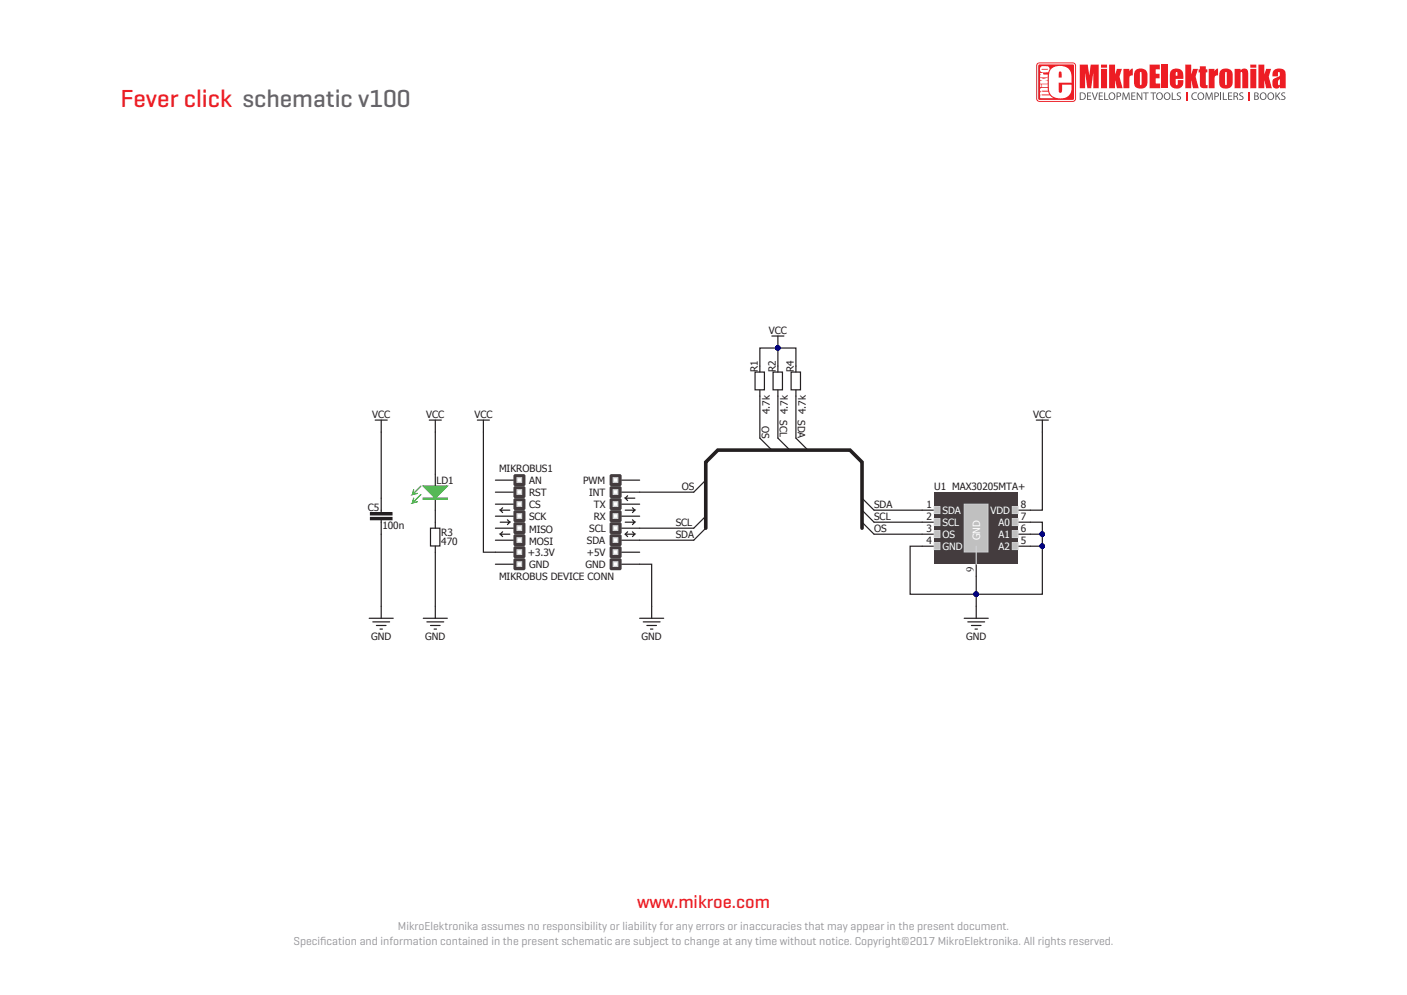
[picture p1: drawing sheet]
<svg xmlns="http://www.w3.org/2000/svg" width="297mm" height="210mm" viewBox="0 0 297 210" stroke-linecap="round" stroke-linejoin="round" font-family="sans-serif">
<g fill="#ed1d24">
<path d="M218.9 13.4l.5-.2h7a.69 .69 0 0 1 .7 .7v6.9a.69 .69 0 0 1-.7 .7h-7a.69 .69 0 0 1-.7-.7v-6.9z"/>
<path d="M227.9 13.6h1.7l.3 2.4 .3-2.4h1.7v5h-1.1v-3.3l-.5 3.3h-.8l-.4-3.3v3.3h-1.2z"/>
<path d="M234.1 13.6h1.3v2.1l.4-1.2h1l-.5 1.7 .7 2.4h-1.2l-.4-1.8v1.8h-1.3z"/>
<path d="M237.1 14.5h1.3l-.1 .6 .4-.5 .4-.1v1.4l-.5 .1-.2 .3v2.3h-1.3z"/>
<path d="M242.7 13.6h2.1v1h-.8v1h.8v.9h-.8v1.1h.9v1h-2.2z"/>
<path d="M245.2 13.6h1.3v5h-1.3z"/>
<path d="M250.2 13.6h1.2v2.1l.4-1.2h1.1l-.5 1.7 .6 2.4h-1.2l-.4-1.8v1.8h-1.2z"/>
<path d="M253.3 14h1.2v.6h.4v.7h-.4v2.2l.1 .4 .3 .1v.6h-.5a.92 .92 0 0 1-1-.2 .92 .92 0 0 1-.1-1v-2.1h-.3v-.7h.3z"/>
<path d="M255.1 14.5h1.3l-.1 .6 .4-.5 .4-.1v1.4l-.5 .1-.2 .3v2.3h-1.3z"/>
<path d="M260.6 14.5h1.3v.4a.91 .91 0 0 1 1.2-.3 .91 .91 0 0 1 .4 1.2v2.8h-1.3v-3.2l-.1-.2-.2 .2v3.2h-1.3z"/>
<path d="M265.6 13.6h1.3v2.1l.4-1.2h1l-.5 1.7 .7 2.4h-1.2l-.4-1.8v1.8h-1.3z"/>
<path d="M232.4 13.6h1.3v.7h-1.3zM232.4 14.5h1.3v4.1h-1.3z"/>
<path d="M239.7 14.8a1.46 1.46 0 0 1 1.7-.3 1.46 1.46 0 0 1 .8 1.5v1a1.46 1.46 0 0 1-1.1 1.7 1.46 1.46 0 0 1-1.7-1v-2zM240.7 15.2l-.1 2.3 .2 .5 .2-.2v-2.1l-.1-.4z"/>
<path d="M247.4 14.8a1.5 1.5 0 0 1 1.6-.2 1.5 1.5 0 0 1 .8 1.5v.6h-1.6v1.2h.4v-1h1.2a1.45 1.45 0 0 1-1.3 1.8 1.45 1.45 0 0 1-1.6-1.6l.1-1.8zM248.3 15.2l-.1 .8h.3v-.7z"/>
<path d="M257.7 14.8a1.46 1.46 0 0 1 1.7-.3 1.46 1.46 0 0 1 .8 1.5v1a1.46 1.46 0 0 1-1.1 1.7 1.46 1.46 0 0 1-1.7-1v-2zM258.7 15.2l-.1 2.3 .2 .5 .2-.2v-2.1l-.1-.4z"/>
<path d="M263.9 13.6h1.3v.7h-1.3zM263.9 14.5h1.3v4.1h-1.3z"/>
<path d="M269 14.8a1.44 1.44 0 0 1 1.5-.3 1.44 1.44 0 0 1 .9 1.2v2.9h-1.2v-.3a.91 .91 0 0 1-1.2 .3 .91 .91 0 0 1-.4-1.2v-.3a2.24 2.24 0 0 1 1.5-1.1l.1-.6-.2-.2-.2 .1v.8h-1.2v-.8zM270 16.8a.86 .86 0 0 0 0 1.2l.2-.2v-1.1z"/>
</g>
<g fill="#fff">
<path d="M219.2 13.4l-.3 .5 .1 7.2 .4 .2 7.3-.1 .2-.4v-7.2l-.5-.2zM219.3 13.6h7.1l.3 .1v7.1l-.1 .2-7.2 .1-.2-.2v-7z"/>
<path d="M219.6 17.8v.6h.2v-.6zM219.5 15.4l.3 .4h-.2v.5h1.6v-.6h-.9l-.1-.3zM220 17.8v.6h1.2v-.6zM219.6 16.4v.5l.5 .2h-.5v.6h1.6v-.6h-.6l.6-.2v-.5l-.9 .2zM219.7 18.6l-.2 .4 .2 .4-.2 .3 .2 .4h-.1v.6h2.8l-.8-.6h-1.7v-.2h1.6l-.2-.6-1.4-.1 1.3-.1v-.5zM219.7 14.1a.74 .74 0 0 0-.1 .9 .74 .74 0 0 0 .9 .3l.8-.1a.74 .74 0 0 0-.2-1.2zM219.9 14.6h1.3l-1.1 .1z"/>
<path d="M222 14.5a2.77 2.77 0 0 1 4 .6l.2 1v1.4h-2.7v1.6l.1 .5a.53 .53 0 0 0 .6-.3 .53 .53 0 0 0 0-.5v-.9h2a2.31 2.31 0 0 1-3 2.8 2.06 2.06 0 0 1-1.8-2.5l.1-2.7zM223.5 15.2v1.2h.6l-.1-1.2-.2-.1z"/>
</g>
<g fill="#ed1d24">
<path d="M250.3 19.5h.4v1.7h-.4z"/>
<path d="M263.4 19.5h.4v1.7h-.4z"/>
</g>
<g fill="#58595b">
<path d="M229.5 19.5h.8v.2h-.6v.5h.6v.1h-.6v.6h.7v.2h-.9z"/>
<path d="M230.5 19.5h.2l.4 1.4 .4-1.4h.3l-.6 1.6h-.2z"/>
<path d="M231.9 19.5h.9v.2h-.7v.5h.6v.1h-.6v.6h.7v.2h-.9z"/>
<path d="M233.1 19.5h.2v1.4h.7v.2h-.9z"/>
<path d="M237 19.5h.3l.4 1.3 .4-1.3h.3l.1 1.6h-.2l-.1-1.4-.5 1.4h-.1l-.4-1.4-.1 1.4h-.2z"/>
<path d="M238.8 19.5h.9v.2h-.7v.5h.6v.1h-.6v.6h.7v.2h-.9z"/>
<path d="M240 19.5h.2l.8 1.3-.1-1.3h.2v1.6h-.2l-.8-1.3v1.3h-.1z"/>
<path d="M241.3 19.5h1.2v.2h-.5v1.4h-.2v-1.4h-.5z"/>
<path d="M242.9 19.5h1.1v.2h-.5v1.4h-.2v-1.4h-.4z"/>
<path d="M247.3 19.5h.2v1.4h.7v.2h-.9z"/>
<path d="M248.5 19.7l.4-.2 .3 .1v.1l-.6 .1v.2l.3 .2a.46 .46 0 0 1 .4 .4 .46 .46 0 0 1-.2 .4h-.7v-.2l.4 .1 .3-.1v-.3l-.3-.1a.45 .45 0 0 1-.3-.7z"/>
<path d="M251.7 19.7l.6-.2 .4 .1-.1 .1a.64 .64 0 0 0-.9 .6 .64 .64 0 0 0 .9 .6l.1 .1a.82 .82 0 0 1-1.1-.2 .82 .82 0 0 1 .1-1.1z"/>
<path d="M254.5 19.5h.3l.4 1.3 .5-1.3h.2l.1 1.6h-.2v-1.4l-.5 1.4h-.2l-.4-1.4-.1 1.4h-.2z"/>
<path d="M257.6 19.5h.2v1.6h-.2z"/>
<path d="M258.1 19.5h.2v1.4h.7v.2h-.9z"/>
<path d="M259.2 19.5h.9v.2h-.7v.5h.6v.1h-.6v.6h.7v.2h-.9z"/>
<path d="M261.6 19.7l.5-.2 .3 .1v.1l-.6 .1v.2l.3 .2a.46 .46 0 0 1 .4 .4 .46 .46 0 0 1-.2 .4h-.7v-.2l.4 .1 .3-.1v-.3l-.3-.1a.45 .45 0 0 1-.4-.7z"/>
<path d="M269.2 19.5h.2v.8l.6-.8h.3l-.6 .7 .6 .9h-.2l-.5-.8-.2 .2v.6h-.2z"/>
<path d="M270.5 19.7l.4-.2 .4 .1-.1 .1-.5 .1v.2l.3 .2a.46 .46 0 0 1 .3 .4 .46 .46 0 0 1-.2 .4h-.7l.1-.2 .3 .1 .3-.1v-.3l-.2-.1a.45 .45 0 0 1-.4-.7z"/>
<path d="M227.9 19.5a.88 .88 0 0 1 1.3 .8 .88 .88 0 0 1-1.3 .8zM228.1 19.7v1.2a.66 .66 0 0 0 .9-.6 .66 .66 0 0 0-.9-.6z"/>
<path d="M234 20.3a.76 .76 0 0 1 1.5 0 .76 .76 0 0 1-1.5 0zM234.3 19.9a.58 .58 0 0 0 0 .8 .58 .58 0 0 0 .8 .1 .58 .58 0 0 0 .1-.9 .58 .58 0 0 0-.9 0z"/>
<path d="M235.7 19.5a.58 .58 0 0 1 .7 .1 .58 .58 0 0 1 .1 .7l-.6 .2v.6h-.2zM235.9 19.7v.6h.4a.32 .32 0 0 0 .2-.3 .32 .32 0 0 0-.2-.3z"/>
<path d="M244 20.3a.76 .76 0 0 1 1.5 0 .76 .76 0 0 1-1.5 0zM244.4 19.9a.58 .58 0 0 0-.1 .8 .58 .58 0 0 0 .8 .1 .58 .58 0 0 0 .1-.9 .58 .58 0 0 0-.8 0z"/>
<path d="M245.6 20.3a.76 .76 0 0 1 1.5 0 .76 .76 0 0 1-1.5 0zM246 19.9a.58 .58 0 0 0-.1 .8 .58 .58 0 0 0 .8 .1 .58 .58 0 0 0 .1-.9 .58 .58 0 0 0-.8 0z"/>
<path d="M252.7 20.3a.8 .8 0 0 1 1.6 0 .8 .8 0 0 1-1.6 0zM253.1 19.9a.58 .58 0 0 0-.1 .8 .58 .58 0 0 0 .9 .1 .58 .58 0 0 0 0-.9 .58 .58 0 0 0-.8 0z"/>
<path d="M256.3 19.5a.58 .58 0 0 1 .8 .1 .58 .58 0 0 1 .1 .7l-.7 .2v.6h-.2zM256.5 19.7v.6h.4a.32 .32 0 0 0 .2-.3 .32 .32 0 0 0-.2-.3z"/>
<path d="M260.4 19.5a.55 .55 0 0 1 .7 0 .55 .55 0 0 1 .1 .7l-.2 .1 .4 .8h-.2l-.2-.6-.2-.1h-.2v.7h-.2zM260.6 19.7v.6l.5-.2v-.3z"/>
<path d="M264.8 19.5a.52 .52 0 0 1 .6 0 .52 .52 0 0 1 .2 .7h-.2a.47 .47 0 0 1 .3 .7 .47 .47 0 0 1-.6 .2h-.3zM265 19.7v.5l.4-.1v-.3zM265 20.3v.6l.5-.1v-.3z"/>
<path d="M265.9 20.3a.76 .76 0 0 1 1.5 0 .76 .76 0 0 1-1.5 0zM266.3 19.9a.58 .58 0 0 0-.1 .8 .58 .58 0 0 0 .8 .1 .58 .58 0 0 0 .1-.9 .58 .58 0 0 0-.8 0z"/>
<path d="M267.5 20.3a.76 .76 0 0 1 1.5 0 .76 .76 0 0 1-1.5 0zM267.9 19.9a.58 .58 0 0 0-.1 .8 .58 .58 0 0 0 .8 .1 .58 .58 0 0 0 .1-.9 .58 .58 0 0 0-.8 0z"/>
</g>
<path d="M206.1 119.1v2.5" fill="none" stroke="#231f20" stroke-width=".25"/>
<path d="M197.2 103.9h17.7v15.1h-17.7z" fill="#443c3e"/>
<path d="M194.7 107.7h2.5M194.7 110.2h2.5M194.7 112.7h2.5M194.7 115.3h2.5M214.9 107.7h2.6M214.9 110.2h2.6M214.9 112.7h2.6M214.9 115.3h2.6" fill="none" stroke="#231f20" stroke-width=".25"/>
<g fill="#c0c0c0" stroke="#d1d3d4" stroke-width=".21">
<path d="M203.5 106.4h5.1v10.1h-5.1z"/>
<path d="M213.7 106.9h1.2v1.5h-1.2z"/>
<path d="M213.7 109.5h1.2v1.4h-1.2z"/>
<path d="M213.7 112h1.2v1.5h-1.2z"/>
<path d="M213.7 114.5h1.2v1.5h-1.2z"/>
<path d="M197.2 114.5h1.2v1.5h-1.2z"/>
<path d="M197.2 112h1.2v1.5h-1.2z"/>
<path d="M197.2 109.5h1.2v1.4h-1.2z"/>
<path d="M197.2 106.9h1.2v1.5h-1.2z"/>
</g>
<path d="M206.1 115.3v3.8" fill="none" stroke="#d1d3d4" stroke-width=".25"/>
<g fill="none" stroke="#231f20" stroke-width=".25">
<path d="M104.6 101.3h3.8M104.6 103.9h3.8M104.6 106.4h3.8M104.6 108.9h3.8M104.6 111.5h3.8M104.6 114h3.8M104.6 116.5h3.8M104.6 119.1h3.8M131.2 101.3h3.8M131.2 103.9h3.8M131.2 106.4h3.8M131.2 108.9h3.8"/>
<path d="M131.2 111.5h3.8M131.2 114h3.8M131.2 116.5h3.8M131.2 119.1h3.8"/>
</g>
<g fill="#443c3e">
<path d="M108.6 100.1h2.1l.2 .2v2.1l-.2 .2h-2.1l-.2-.2v-2.1z" fill-rule="evenodd"/>
<path d="M108.6 102.6h2.1l.2 .3v2l-.2 .2h-2.1l-.2-.2v-2z" fill-rule="evenodd"/>
</g>
<g fill="#fff" stroke="#d1d3d4" stroke-width=".25">
<path d="M109.1 100.8h1v1h-1z"/>
<path d="M109.1 103.4h1v.9h-1z"/>
</g>
<g fill="#443c3e">
<path d="M108.6 105.1h2.1l.2 .3v2l-.2 .3h-2.1l-.2-.3v-2z" fill-rule="evenodd"/>
<path d="M108.6 107.7h2.1l.2 .2v2.1l-.2 .2h-2.1l-.2-.2v-2.1z" fill-rule="evenodd"/>
</g>
<g fill="#fff" stroke="#d1d3d4" stroke-width=".25">
<path d="M109.1 105.9h1v1h-1z"/>
<path d="M109.1 108.4h1v1h-1z"/>
</g>
<g fill="#443c3e">
<path d="M108.6 110.2h2.1l.2 .3v2l-.2 .2h-2.1l-.2-.2v-2z" fill-rule="evenodd"/>
<path d="M108.6 112.7h2.1l.2 .3v2l-.2 .3h-2.1l-.2-.3v-2z" fill-rule="evenodd"/>
</g>
<g fill="#fff" stroke="#d1d3d4" stroke-width=".25">
<path d="M109.1 111h1v.9h-1z"/>
<path d="M109.1 113.5h1v1h-1z"/>
</g>
<g fill="#443c3e">
<path d="M108.6 115.3h2.1l.2 .2v2.1l-.2 .2h-2.1l-.2-.2v-2.1z" fill-rule="evenodd"/>
<path d="M108.6 117.8h2.1l.2 .3v2l-.2 .2h-2.1l-.2-.2v-2z" fill-rule="evenodd"/>
</g>
<g fill="#fff" stroke="#d1d3d4" stroke-width=".25">
<path d="M109.1 116h1v1h-1z"/>
<path d="M109.1 118.6h1v.9h-1z"/>
</g>
<g fill="#443c3e">
<path d="M128.9 100.1h2.1l.2 .2v2.1l-.2 .2h-2.1l-.2-.2v-2.1z" fill-rule="evenodd"/>
<path d="M128.9 102.6h2.1l.2 .3v2l-.2 .2h-2.1l-.2-.2v-2z" fill-rule="evenodd"/>
</g>
<g fill="#fff" stroke="#d1d3d4" stroke-width=".25">
<path d="M129.4 100.8h1v1h-1z"/>
<path d="M129.4 103.4h1v.9h-1z"/>
</g>
<g fill="#443c3e">
<path d="M128.9 105.1h2.1l.2 .3v2l-.2 .3h-2.1l-.2-.3v-2z" fill-rule="evenodd"/>
<path d="M128.9 107.7h2.1l.2 .2v2.1l-.2 .2h-2.1l-.2-.2v-2.1z" fill-rule="evenodd"/>
</g>
<g fill="#fff" stroke="#d1d3d4" stroke-width=".25">
<path d="M129.4 105.9h1v1h-1z"/>
<path d="M129.4 108.4h1v1h-1z"/>
</g>
<g fill="#443c3e">
<path d="M128.9 110.2h2.1l.2 .3v2l-.2 .2h-2.1l-.2-.2v-2z" fill-rule="evenodd"/>
<path d="M128.9 112.7h2.1l.2 .3v2l-.2 .3h-2.1l-.2-.3v-2z" fill-rule="evenodd"/>
</g>
<g fill="#fff" stroke="#d1d3d4" stroke-width=".25">
<path d="M129.4 111h1v.9h-1z"/>
<path d="M129.4 113.5h1v1h-1z"/>
</g>
<g fill="#443c3e">
<path d="M128.9 115.3h2.1l.2 .2v2.1l-.2 .2h-2.1l-.2-.2v-2.1z" fill-rule="evenodd"/>
<path d="M128.9 117.8h2.1l.2 .3v2l-.2 .2h-2.1l-.2-.2v-2z" fill-rule="evenodd"/>
</g>
<g fill="#fff" stroke="#d1d3d4" stroke-width=".25">
<path d="M129.4 116h1v1h-1z"/>
<path d="M129.4 118.6h1v.9h-1z"/>
</g>
<g fill="none" stroke="#231f20" stroke-width=".25">
<path d="M91.9 100.1v2.5M91.9 105.1v2.6M105.6 110.2h2l-.5 .5M106.1 112.2l-.5 .5M106.1 107.2l-.5 .5M107.1 109.7l.5 .5M107.6 112.7h-2l.5 .6M107.6 107.7h-2l.5 .5M132 107.7h2l-.5 .5M132 110.2h2l-.5 .5M132 112.7h2l-.5 .6M132 112.7l.5 .6"/>
<path d="M132.5 104.6l-.5 .5M132.5 112.2l-.5 .5M133.5 107.2l.5 .5M133.5 109.7l.5 .5M133.5 112.2l.5 .5M134 105.1h-2l.5 .5M149 108.9l-2.6 2.6M149 111.5l-2.6 2.5M182 105.1l2.5 2.6M182 107.7l2.5 2.5"/>
</g>
<path d="M89.3 105.1h5.1v.3h-5.1zM89.3 105.3h5.1" fill="none" stroke="#00bf00" stroke-width=".25"/>
<path d="M89.4 102.6h5l-2.5 2.5z" fill="#00bf00"/>
<path d="M87.3 105.1l-.2 1.1M87.3 103.4l-.2 1M88.8 104.4l-1.7 1.8 1-.3M88.8 102.6l-1.7 1.8 1-.3M89.4 102.6h5l-2.5 2.5z" fill="none" stroke="#00bf00" stroke-width=".25"/>
<g fill="none" stroke="#231f20" stroke-width=".25">
<path d="M80.5 105.1v3.1M80.5 109.7v3M90.9 111.5h2v3.7h-2zM91.9 110.2v1.3M91.9 115.3v1.2M77.9 130.5h5.1M78.7 131.2h3.5M79.5 132h2M80.2 132.8h.5M80.5 128v2.5M89.3 130.5h5.1M90.1 131.2h3.6"/>
<path d="M90.9 132h2M91.6 132.8h.5M91.9 128v2.5"/>
</g>
<path d="M78.2 109.2h4.6v.5h-4.6z" fill-rule="evenodd" fill="#231f20"/>
<path d="M78.2 109.2h4.6v.5h-4.6z" fill="none" stroke="#231f20" stroke-width=".21"/>
<path d="M78.2 108.2h4.6v.5h-4.6z" fill-rule="evenodd" fill="#231f20"/>
<path d="M78.2 108.2h4.6v.5h-4.6z" fill="none" stroke="#231f20" stroke-width=".21"/>
<g fill="none" stroke="#231f20" stroke-width=".25">
<path d="M159.4 78.5h2v3.8h-2zM160.4 78.5v-5h7.6v5M162.9 70.9h2.6M163.2 78.5h2v3.8h-2zM164.2 70.9v7.6M167 78.5h2v3.8h-2zM79.2 88.7h2.5M80.5 88.7v16.4M90.6 88.7h2.6M91.9 88.7v11.4M100.8 88.7h2.5M102 88.7v27.8h2.6"/>
<path d="M160.4 82.3v10.2l2.5 2.5M164.2 82.3v10.2l2.5 2.5M168 82.3v10.2l2.5 2.5M218.8 88.7h2.5M220 88.7v19h-2.5M80.5 112.7v15.3M91.9 107.7v2.5M91.9 116.5v11.5M135 119.1h2.6v11.4M135 111.5h11.4M135 114h11.4M149 101.3l-2.6 2.6h-11.4"/>
<path d="M182 110.2l2.5 2.5h10.2M184.5 107.7h10.2M184.5 110.2h10.2M217.5 110.2h2.5v15.2h-27.9v-10.1h2.6M217.5 112.7h2.5M217.5 115.3h2.5M135 130.5h5.1M135.8 131.2h3.5M136.5 132h2.1M137.3 132.8h.5M203.5 130.5h5.1M204.3 131.2h3.5"/>
<path d="M205.1 132h2M205.8 132.8h.5M206.1 121.6v8.9"/>
</g>
<g fill="#000080" stroke="#000080" stroke-width=".21">
<circle cx="206" cy="125.4" r=".48"/>
<circle cx="220" cy="115.3" r=".48"/>
<circle cx="220" cy="112.7" r=".48"/>
<circle cx="164.2" cy="73.4" r=".48"/>
</g>
<path d="M149 111.5v-14l2.5-2.5h27.9l2.6 2.5v14" fill="none" stroke="#231f20" stroke-width=".76"/>
<text font-size="5.3" fill="#ed1d24" x="25.4" y="22.5">Fever click schematic v100</text>
<text font-size="3.9" fill="#ed1d24" x="134.5" y="191.6">www.mikroe.com</text>
<g font-size="2.5" fill="#939399">
<text x="84" y="196.2">MikroElektronika assumes no responsibility or liability for any errors or inaccuracies that may appear in the present document.</text>
<text x="62" y="199.4">Specif</text>
<text x="67.6" y="199.4">ication and information contained in the present schematic are subject to change at any time without notice. Copyright©2017 MikroElektronika. All rights reserved.</text>
</g>
<text font-size="2.3" fill="#231f20" x="205.6" y="120.7" transform="rotate(-90 205.6 120.7)">9</text>
<g font-size="2.1" fill="#231f20">
<text x="162.3" y="70.5">VCC</text>
<text x="160" y="78.5" transform="rotate(-90 160 78.5)">R1</text>
<text x="163.8" y="78.5" transform="rotate(-90 163.8 78.5)">R2</text>
<text x="167.6" y="78.5" transform="rotate(-90 167.6 78.5)">R4</text>
<text x="78.6" y="88.2">VCC</text>
<text x="90" y="88.2">VCC</text>
<text x="100.1" y="88.2">VCC</text>
<text x="160.8" y="89.9" transform="rotate(90 160.8 89.9)">OS</text>
<text x="162.5" y="87.4" transform="rotate(-90 162.5 87.4)">4.7k</text>
<text x="164.6" y="88.7" transform="rotate(90 164.6 88.7)">SCL</text>
<text x="166.3" y="87.4" transform="rotate(-90 166.3 87.4)">4.7k</text>
<text x="168.4" y="88.7" transform="rotate(90 168.4 88.7)">SDA</text>
<text x="170.1" y="87.4" transform="rotate(-90 170.1 87.4)">4.7k</text>
<text x="218.1" y="88.2">VCC</text>
<text x="105.3" y="99.6">MIKROBUS1</text>
<text x="77.7" y="107.8">C5</text>
<text x="92.1" y="102.2">LD1</text>
<text x="111.7" y="102.2">AN</text>
<text x="111.7" y="104.7">RST</text>
<text x="111.7" y="107.3">CS</text>
<text x="123.1" y="102.2">PWM</text>
<text x="124.4" y="104.7">INT</text>
<text x="125.4" y="107.3">TX</text>
<text x="143.9" y="103.5">OS</text>
<text x="184.5" y="107.3">SDA</text>
<text x="195.5" y="107.3">1</text>
<text x="197.2" y="103.5">U1 MAX30205MTA+</text>
<text x="215.5" y="107.3">8</text>
<text x="80.7" y="111.6">100n</text>
<text x="93.2" y="113.1">R3</text>
<text x="111.7" y="109.8">SCK</text>
<text x="111.7" y="112.6">MISO</text>
<text x="124.4" y="112.3">SCL</text>
<text x="125.3" y="109.8">RX</text>
<text x="142.6" y="111.1">SCL</text>
<text x="142.6" y="113.6">SDA</text>
<text x="184.5" y="109.8">SCL</text>
<text x="184.5" y="112.3">OS</text>
<text x="195.5" y="112.3">3</text>
<text x="195.5" y="109.8">2</text>
<text x="215.5" y="112.3">6</text>
<text x="215.5" y="109.8">7</text>
<text x="93.2" y="115.1">470</text>
<text x="111.4" y="117.4">+3.3V</text>
<text x="111.7" y="115.1">MOSI</text>
<text x="111.7" y="119.9">GND</text>
<text x="123.6" y="119.9">GND</text>
<text x="123.9" y="114.9">SDA</text>
<text x="123.9" y="117.4">+5V</text>
<text x="195.5" y="114.9">4</text>
<text x="206.9" y="117.3" transform="rotate(-90 206.9 117.3)">G</text>
<text x="206.9" y="115.9" transform="rotate(-90 206.9 115.9)">NDGND</text>
<text x="215.5" y="114.9">5</text>
<text x="105.3" y="122.5">MIKROBUS DEVICE CONN</text>
<text x="78.4" y="135.1">GND</text>
<text x="89.8" y="135.1">GND</text>
<text x="135.4" y="135.1">GND</text>
<text x="204" y="135.1">GND</text>
</g>
<g font-size="2.1" fill="#fff">
<text x="199" y="108.5">SDA</text>
<text x="199" y="111.1">SCL</text>
<text x="199" y="113.6">OS</text>
<text x="209.1" y="108.5">VDD</text>
<text x="210.8" y="113.6">A1</text>
<text x="210.8" y="111.1">A0</text>
<text x="199" y="116.1">GND</text>
<text x="210.8" y="116.1">A2</text>
</g>
</svg>
